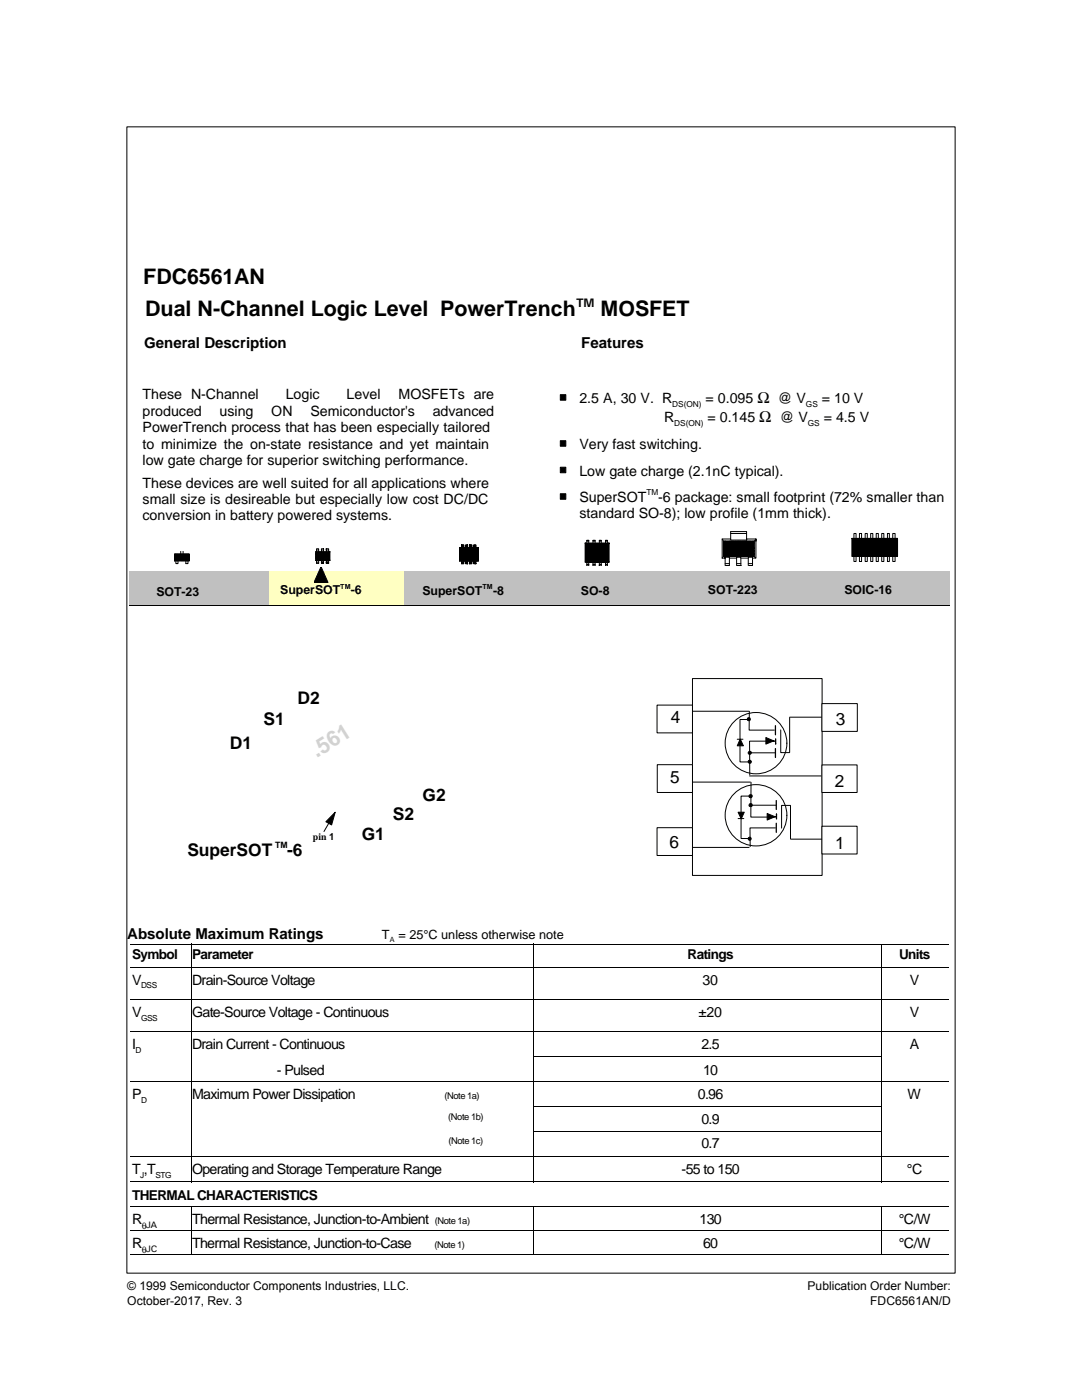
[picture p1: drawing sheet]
<svg xmlns="http://www.w3.org/2000/svg" width="216mm" height="279mm" viewBox="0 0 216 279" stroke-linecap="round" stroke-linejoin="round" font-family="sans-serif">
<path d="M25.8 114h27.9v6.9h-27.9z" fill="#c0c0c0"/>
<path d="M53.7 114h26.9v6.9h-26.9z" fill="#ffffc2"/>
<g fill="#c0c0c0">
<path d="M80.6 114h27v6.9h-27z"/>
<path d="M107.5 114h27v6.9h-27z"/>
<path d="M134.4 114h27v6.9h-27z"/>
<path d="M161.3 114h28.3v6.9h-28.3z"/>
</g>
<g fill="none" stroke="#000" stroke-width=".2">
<path d="M25.3 25.3h165.3v228.8h-165.3zM34.9 110.9l.9 1M35.1 111.9v.6h.4v-.6M36.1 110v.6M36.5 110v.6M37.1 111.9v.6h.4v-.6M37.7 111.9h-2.9v-1.3h3v1.3l-.1-1.3h-2.9v1.3h3M37.7 111.8l-1.1-1.2-1.2 1.3-.5-.5 .6-.8 1.2 1.3 1-1.1v-.2l-1.2 1.3-1.2-1.3-.4 .4 .7 .9 1.2-1.3 .9 1-.2 .3-1.1-1.3-1.2 1.3-.3-.3 .8-1 1.2 1.3 .8-.9-.2-.4-1.2 1.3-1.2-1.3-.2 .2v-.1l1.1 1.2 1.2-1.3 .5 .5-.6 .8-1.2-1.3-1 1.1v.2l1.2-1.3 1.2 1.3 .4-.5-.7-.8-1.2 1.3M37.8 110.6h-.1M63 110.2h2.7l.1 1.6M63 110.1h2.8v1.7M63 110.9l.7-.7 1.5 1.6 .5-.6-.9-1-1.6 1.6-.2-.3 1.3-1.3 1.4 1.5"/>
<path d="M63 111l.7 .8 1.5-1.6 .5 .6-.9 1-1.6-1.6-.2 .3 1.3 1.3 1.4-1.4v-.2l-1.6 1.6-1.1-1.1 .5-.5 1.5 1.6 .7-.8-.7-.8-1.5 1.6-.5-.5 1.1-1.1 1.6 1.6v-.3l-1.1-1.3-1.6 1.5 2.8 .1M63 111.1l.9-.9 1.5 1.6 .3-.4M63 110.2l1.5 1.6 1.2-1.3M63 111.8h2.8M63.2 110.1v-.6h.4v.6M63.2 111.8v.6M63.2 109.8h.4M63.6 111.8v.6h-.4v-.2h.4M64.1 109.8h.5v-.3v.6M64.1 111.8v.6M64.6 111.8v.6h-.5h.5M64.6 112.2h-.5h.5"/>
<path d="M64.6 109.5h-.5v.6M65.1 111.8v.6h.5h-.5v-.2h.5h-.5M65.1 109.5h.5v.6M65.6 109.8h-.5v-.3v.6M65.6 111.8v.6M65.7 110.6l-.3-.4-1.5 1.6-.9-1M91.7 111.9l3.8 .1M91.7 109.3h3.8h-3.8v2.6l3.8 .1v-2.7l-.1 2.6M92.1 108.7h.4v.6v-.2h-.4v.2v-.6v.2h.4M92.5 112.4h-.4v.1h.4v-.5v.1h-.4v-.1v.5M92.9 112.4h.4v.1v-.5v.1h-.4v-.1v.5h.4M93.3 108.7v.6v-.2h-.4v.2v-.6h.4v.2h-.4"/>
<path d="M93.7 111.9l1.7-1.7-1-.9-2.7 2.6v-.1l2.4-2.5 1.3 1.1-1.5 1.5-2.2-2.3 .4-.3 2.6 2.6 .7-.8-1.8-1.8-1.9 1.8 .8 .8 2.5-2.6 .4 .3-2.4 2.3-1.3-1.5 1.1-1.1 2.6 2.5-.1 .1-2.7-2.6-.9 .9 1.7 1.7h-.1l2.1-2.1-.6-.5-2.6 2.6-.5-.6 2-2 1.7 1.6-1 1-2.6-2.6-.1 .1 2.5 2.5 1.2-1.2-1.4-1.4-2.3 2.2 .4 .4 2.6-2.6 .7 .8-1.9 1.8h.1l-1.9-1.8 .8-.8 2.6 2.6 .3-.4-2.3-2.2-1.4 1.4 1.2 1.2 2.4-2.6-2.6 2.6-1-1 1.7-1.6 2 2-.5 .6-2.6-2.6-.6 .5 2.1 2.1M93.7 108.7h.4v.6v-.2h-.4v.2v-.6v.2h.4M94.1 112.4h-.4v.1v-.5v.1h.4v-.1v.5h-.4M94.5 112.4h.5v.1v-.5v.1h-.5v-.1v.5h.5M95 108.9h-.5v.2h.5v.2v-.6h-.5v.6M116.9 112.1l-.1 .1M117.1 112.6h.4v.2h-.4M117.1 107.7v.7M117.1 112.2v.8M117.1 112.1l-.2-.3 3.3-3.3 1.2 1.1-2.4 2.5h.1l-2.2-2.2 1.4-1.4 3.1 3.2-.4 .4-3.6-3.6-.5 .5 3.1 3.1 1.4-1.6-2-2-2.5 2.5 1.1 1.1 3.4-3.6-3.6 3.6-.9-.9 2.8-2.7 1.7 1.8-1.6 1.8-2.9-2.9 .8-.7 3.6 3.6 .1-.3-3.3-3.3-1.2 1.1 2.4 2.5 2.1-2.2-1.3-1.4-3.2 3.1 .4 .5 3.7-3.6 .4 .6-3 3-1.5-1.6 2.1-2 2.4 2.4-1.1 1.2h.1l-3.5-3.6h.2l3.5 3.6h-.1l.9-.9-2.7-2.7-1.8 1.8 1.7 1.8 2.8-2.8-.8-.8-3.5 3.6h-.2l3.5-3.6 1 .9-2.6 2.7-1.9-2 1.6-1.6 2.9 2.9-.6 .7-3.6-3.6-.3 .3 3.2 3.3 1.3-1.4-2.2-2.2-2.3 2.2 1.3 1.4 3.2-3.3-.3-.3-3.6 3.6M117.5 107.8h-.4v.2h.4M117.5 107.7v.7"/>
<path d="M117.5 112.2v.8M117.6 112.1l-.7-.7 2.9-2.9 1.6 1.6-1.9 2-2.6-2.7 1-.9 3.5 3.6M118.3 112.6h.4v.2h-.4M118.3 107.7v.7M118.3 112.2v.8M118.7 107.8h-.4v.2h.4M118.7 107.7v.7M118.7 112.2v.8M119.6 107.8h.4v.2h-.4M119.6 112.6h.4v.2h-.4M119.6 107.7v.7M119.6 112.2v.8"/>
<path d="M120 107.7v.7M120 112.2v.8M120.8 107.8h.4v.2h-.4M120.8 112.6h.4v.2h-.4M120.8 107.7v.7M120.8 112.2v.8M121.2 107.7v.7M121.2 112.2v.8M121.5 108.4v3.8l-4.6-.1v-3.6l-.1-.1h4.7l-.1 .1v3.6l.1 .1h-4.7v-3.8l.1 .1h4.6M144.1 107.6v3.8M144.4 111l-.3 .4M144.4 108l3 3h.2l2.9-2.9-.3-.1-3 3-2.8-2.9 .3-.1 3.1 3 2.7-2.6-.4-.4-3.1 3-2.6-2.6 .4-.4 3.2 3 2.5-2.4-.7-.6-3 3-2.4-2.5 .7-.5 3 3h.2l2.2-2.2-.9-.8-3 3-2.2-2.2 .9-.8 3.1 3h.1l2-1.9-1.1-1.1-3.1 3-1.9-1.9 1.1-1.1 3.2 3 1.8-1.7-1.4-1.3-3 3-1.7-1.7 1.4-1.3 3.2 3 1.5-1.6-1.6-1.4-3.1 3h.1l-1.5-1.5 1.6-1.5 3.1 3"/>
<path d="M144.7 112.5h.8M144.7 111.2h.8v1.7h-.8v-1.7v.2h-.6M145.5 111.4h1.5v-.2h.8v1.7M145.8 106.5h3.2M145.8 107.6h-1.7l.3 .4M147 112.5h.8M147 111.2v1.7M147.1 112.9h.8M147.4 111l3.1-3v3M147.8 111.4h1.5M149 107.8h-3.2v-1.7h3.2v1.7v-.2h1.8v.4v-.4l-.3 .4h-6.1v3h6.1l.3 .4h-.6M149.2 111l1.3-1.2-1.8-1.8-3.1 3-1.2-1.2 1.8-1.8 3.1 3h.1l1.1-1.1-2-1.9-3.1 3-1-1 2-2 3.1 3h.2l.8-.8-2.2-2.2-3.2 3h.1l-.8-.8 2.2-2.2 3.1 3h.2l.6-.6-2.5-2.4-3.1 3-.5-.6 2.5-2.4 3.2 3 .4-.4-2.7-2.6-3.1 3-.3-.3 2.7-2.7 3.1 3 .3-.1-3-2.9-3.1 3v-.1l2.9-2.9 3.1 3"/>
<path d="M149.3 112.9v-1.7h.9v1.7h-.8M149.3 112.5h.9M150.8 107.6v3.7M170 107.4h9.1v3.6h-9.1v-3.6l.1 .2h8.9l.1-.2v3.6h-9zM170.1 111h-.1M170.4 111v1.1h.4v-1.1M170.4 107.4v-.9h.4v.9M171.5 111v1.1h.4v-1.1M171.5 107.4v-.9h.4v.9M172.6 111v1.1h.5v-1.1M172.6 107.4v-.9h.5v.9M173.7 107.4v-.9h.5v.9"/>
<path d="M173.7 111v1.1h.5v-1.1M174.8 107.4v-.9h.5v.9M174.8 111v1.1h.5v-1.1M175.9 111v1.1h.5v-1.1M175.9 107.4v-.9h.5v.9M177.1 111v1.1h.4v-1.1M177.1 107.4v-.9h.4v.9M178.1 111v1.1h.5v-1.1M178.1 107.4v-.9h.5v.9M25.8 120.9h163.7M66.8 162.3l-2.2 3.6M26 188.4h163.4"/>
<path d="M26 193h163.4M26 199.4h163.4M38.1 188.3v47.7M106.6 188.3v47.7M175.9 188.3v47.7M26 205.8h163.4M26 215.9h163.4M106.5 210.9h69.4M26 230.8h163.4M26 235.9h163.4M106.5 220.9h69.4M106.5 225.8h69.4"/>
<path d="M26 240.9h163.4M26 245.6h163.4M26 250.4h163.4M38.1 240.8v9.7M106.6 240.8v9.7M175.9 240.8v9.7"/>
</g>
<path d="M111.8 78.8h1.1v1.1h-1.1zM111.8 88h1.1v1.1h-1.1zM111.8 93.2h1.1v1.1h-1.1zM111.8 98.5h1.1v1.1h-1.1z" fill="#000" stroke="#000" stroke-width=".2"/>
<path d="M170.1 107.6h8.9v3.4h-8.9z" fill="#000" stroke="#000" stroke-width=".34"/>
<g fill="#000" stroke="#000" stroke-width=".2">
<path d="M66.9 162.1l-.7 2.5-1.2-.6z"/>
<path d="M64.1 113.1l1.3 3.1h-2.7z" fill-rule="evenodd"/>
</g>
<g fill="#fff" stroke="#000" stroke-width=".2">
<path d="M138.2 135.4h25.8v39.3h-25.8z"/>
<path d="M164 164.9h7v5.5h-7z"/>
<path d="M131.1 152.6h7.1v5.6h-7.1z"/>
<path d="M131.1 140.7h7.1v5.6h-7.1z"/>
<path d="M131.1 165.2h7.1v5.5h-7.1z"/>
<path d="M164 140.4h7.1v5.6h-7.1z"/>
<path d="M164 152.7h7v5.5h-7z"/>
</g>
<g fill="none" stroke="#000" stroke-width=".2">
<path d="M138.3 156.1h11.4M138.3 141.9h11.1M147.1 147.5h1.2M149.4 143.6h-1.7v8.5h1.7M149.5 141.9v3.8h5M149.6 154.9h14.2M149.6 158.9h-1.7v8.4h1.7M149.6 150.2h5.1M149.9 156.1l-.1 7h5M154.6 147.9h-5v6.7M155.8 145.7v4.5h1.8M157.6 143.1h6.3"/>
<path d="M157.6 143.2v6.9M138.3 169.1h11.2M147.3 163.4h1.1M149.9 160.7h5M154.7 165.2h-5.1l.1 3.8M157 162.7a6.2 6.2 0 0 0-8.9-5.5 6.2 6.2 0 0 0-.9 10.5 6.2 6.2 0 0 0 9.7-4l.1-1M157.7 160.7h-1.7v4.6M157.7 160.8v6.6M157.8 167.5h6.2"/>
<circle cx="150.9" cy="148.3" r="6.1"/>
</g>
<path d="M154.7 144.8v1.8M154.7 149.4v1.8M154.8 147.4v1M154.9 159.8v1.7M154.9 164.3v1.8M154.9 162.5v.9" fill="none" stroke="#000" stroke-width=".25"/>
<g fill="#000" stroke="#000" stroke-width=".2">
<path d="M147.7 147.5l.6 1.3h-1.2z"/>
<path d="M149.2 143.3h.4v.5h-.4z" fill-rule="evenodd"/>
<path d="M149.4 150l.2-.1 .3 .1v.2l-.1 .3-.2 .1-.2-.1-.1-.3z" fill-rule="evenodd"/>
<path d="M149.4 151.8l.2-.1 .2 .1 .1 .2-.1 .3-.2 .1-.2-.2z" fill-rule="evenodd"/>
<path d="M149.5 158.7h.5l.1 .2-.1 .2h-.5z" fill-rule="evenodd"/>
<path d="M152.8 147.2l1.7 .7-1.7 .6z" fill-rule="evenodd"/>
<path d="M147.3 162.1h1.2l-.6 1.3z" fill-rule="evenodd"/>
<path d="M149.4 167.2l.2-.2 .2 .2v.4l-.2 .1-.2-.1z" fill-rule="evenodd"/>
<path d="M149.6 160.4h.4v.5h-.5l-.1-.2z" fill-rule="evenodd"/>
<path d="M153.1 162.3l1.7 .6-1.7 .8z" fill-rule="evenodd"/>
</g>
<text font-size="4.4" fill="#d2d2d2" x="63.2" y="151.2" transform="rotate(-32 63.2 151.2)">.561</text>
<g font-size="4.3">
<text x="28.6" y="56.7">FDC6561AN</text>
<text x="29" y="63">Dual N-Channel Logic Level PowerTrench</text>
<text x="119.8" y="63">MOSFET</text>
</g>
<g font-size="3.5">
<text x="59.4" y="140.4">D2</text>
<text x="45.8" y="149.6">D1</text>
<text x="52.6" y="144.7">S1</text>
<text x="84.3" y="159.8">G2</text>
<text x="72.2" y="167.7">G1</text>
<text x="78.4" y="163.6">S2</text>
<text x="37.4" y="170.9">SuperSOT</text>
<text x="57.3" y="170.9">-6</text>
</g>
<g font-size="3.4">
<text x="133.9" y="144.3">4</text>
<text x="166.8" y="144.7">3</text>
<text x="133.7" y="156.3">5</text>
<text x="166.6" y="157">2</text>
<text x="133.6" y="169.2">6</text>
<text x="166.7" y="169.4">1</text>
</g>
<g font-size="3">
<text x="28.8" y="69.4">General Description</text>
<text x="116" y="69.4">Features</text>
<text x="25.4" y="187.4">Absolute Maximum Ratings</text>
</g>
<g font-size="2.8">
<text x="28.4" y="79.7">These N-Channel</text>
<text x="28.4" y="83">produced</text>
<text x="43.8" y="83">using</text>
<text x="54.1" y="83">ON</text>
<text x="57" y="79.7">Logic</text>
<text x="61.9" y="83">Semiconductor's</text>
<text x="69.2" y="79.7">Level</text>
<text x="79.5" y="79.7">MOSFETs are</text>
<text x="86.3" y="83">advanced</text>
<text x="115.6" y="80.4">2.5 A, 30 V. R</text>
<text x="140.8" y="80.4">= 0.095 Ω @ V</text>
<text x="164" y="80.4">= 10 V</text>
<text x="28.4" y="86.2">PowerTrench process that has been especially tailored</text>
<text x="28.4" y="89.5">to minimize the on-state resistance and yet maintain</text>
<text x="115.6" y="89.6">Very fast switching.</text>
<text x="132.5" y="84.3">R</text>
<text x="141.2" y="84.3">= 0.145 Ω @ V</text>
<text x="164.4" y="84.3">= 4.5 V</text>
<text x="28.4" y="92.8">low gate charge for superior switching performance.</text>
<text x="115.6" y="94.9">Low gate charge (2.1nC typical).</text>
<text x="28.4" y="97.3">These devices are well suited for all applications where</text>
<text x="28.4" y="100.6">small size is desireable but especially low cost DC/DC</text>
<text x="115.6" y="100.2">SuperSOT</text>
<text x="131.4" y="100.2">-6 package: small footprint (72% smaller than</text>
<text x="28.4" y="103.8">conversion in battery powered systems.</text>
<text x="115.6" y="103.4">standard SO-8); low profile (1mm thick).</text>
<text x="26.4" y="196.6">V</text>
<text x="38.3" y="196.6">Drain-Source Voltage</text>
<text x="140.2" y="196.6">30</text>
<text x="181.6" y="196.6">V</text>
<text x="26.4" y="202.9">V</text>
<text x="38.3" y="202.9">Gate-Source Voltage - Continuous</text>
<text x="139.4" y="202.9">±20</text>
<text x="181.6" y="202.9">V</text>
<text x="26.4" y="209.3">I</text>
<text x="38.3" y="209.3">Drain Current - Continuous</text>
<text x="140" y="209.3">2.5</text>
<text x="181.6" y="209.3">A</text>
<text x="55.2" y="214.5">- Pulsed</text>
<text x="140.3" y="214.5">10</text>
<text x="26.4" y="219.3">P</text>
<text x="38.3" y="219.3">Maximum Power Dissipation</text>
<text x="139.2" y="219.3">0.96</text>
<text x="181.1" y="219.3">W</text>
<text x="140" y="224.4">0.9</text>
<text x="140" y="229.2">0.7</text>
<text x="26.4" y="234.3">T ,T</text>
<text x="38.3" y="234.3">Operating and Storage Temperature Range</text>
<text x="136" y="234.3">-55 to 150</text>
<text x="181" y="234.3">°C</text>
<text x="26.4" y="244.3">R</text>
<text x="38.3" y="244.3">Thermal Resistance, Junction-to-Ambient</text>
<text x="139.6" y="244.3">130</text>
<text x="179.3" y="244.3">°C/W</text>
<text x="26.4" y="249">R</text>
<text x="38.3" y="249">Thermal Resistance, Junction-to-Case</text>
<text x="140.3" y="249">60</text>
<text x="179.3" y="249">°C/W</text>
</g>
<g font-size="2.7">
<text x="26.4" y="191.4">Symbol</text>
<text x="38.3" y="191.4">Parameter</text>
<text x="137.2" y="191.4">Ratings</text>
<text x="179.4" y="191.4">Units</text>
<text x="26.4" y="239.5">THERMAL CHARACTERISTICS</text>
</g>
<g font-size="2.5">
<text x="114.9" y="61.3">TM</text>
<text x="31.2" y="119">SOT-23</text>
<text x="55.9" y="118.6">SuperSOT</text>
<text x="70" y="118.6">-6</text>
<text x="84.3" y="118.7">SuperSOT</text>
<text x="98.4" y="118.7">-8</text>
<text x="115.9" y="118.8">SO-8</text>
<text x="141.3" y="118.6">SOT-223</text>
<text x="168.5" y="118.5">SOIC-16</text>
<text x="76.2" y="187.4">T = 25°C unless otherwise note</text>
</g>
<g font-size="2.4">
<text x="25.4" y="257.5">© 1999 Semiconductor Components Industries, LLC.</text>
<text x="161.1" y="257.5">Publication Order Number:</text>
<text x="25.4" y="260.4">October-2017, Rev. 3</text>
<text x="173.6" y="260.4">FDC6561AN/D</text>
</g>
<g font-size="1.9">
<text x="62.4" y="167.6">pin 1</text>
<text x="88.7" y="219.3">(Note 1a)</text>
<text x="89.5" y="223.5">(Note 1b)</text>
<text x="89.5" y="228.3">(Note 1c)</text>
<text x="28.3" y="245.2">θJA</text>
<text x="86.8" y="244.3">(Note 1a)</text>
<text x="28.3" y="250">θJC</text>
<text x="86.7" y="249">(Note 1)</text>
</g>
<g font-size="1.7">
<text x="134.2" y="81.1">DS(ON)</text>
<text x="160.8" y="81.1">GS</text>
<text x="134.5" y="85">DS(ON)</text>
<text x="161.2" y="85">GS</text>
<text x="129" y="98.9">TM</text>
<text x="54.9" y="169.2">TM</text>
<text x="28.2" y="197.3">DSS</text>
<text x="28.2" y="203.7">GSS</text>
<text x="27" y="210.1">D</text>
<text x="28.2" y="220">D</text>
<text x="27.9" y="235.1">J</text>
<text x="31" y="235.1">STG</text>
</g>
<g font-size="1.4">
<text x="67.9" y="117.5">TM</text>
<text x="96.3" y="117.6">TM</text>
<text x="77.8" y="188">A</text>
</g>
</svg>
